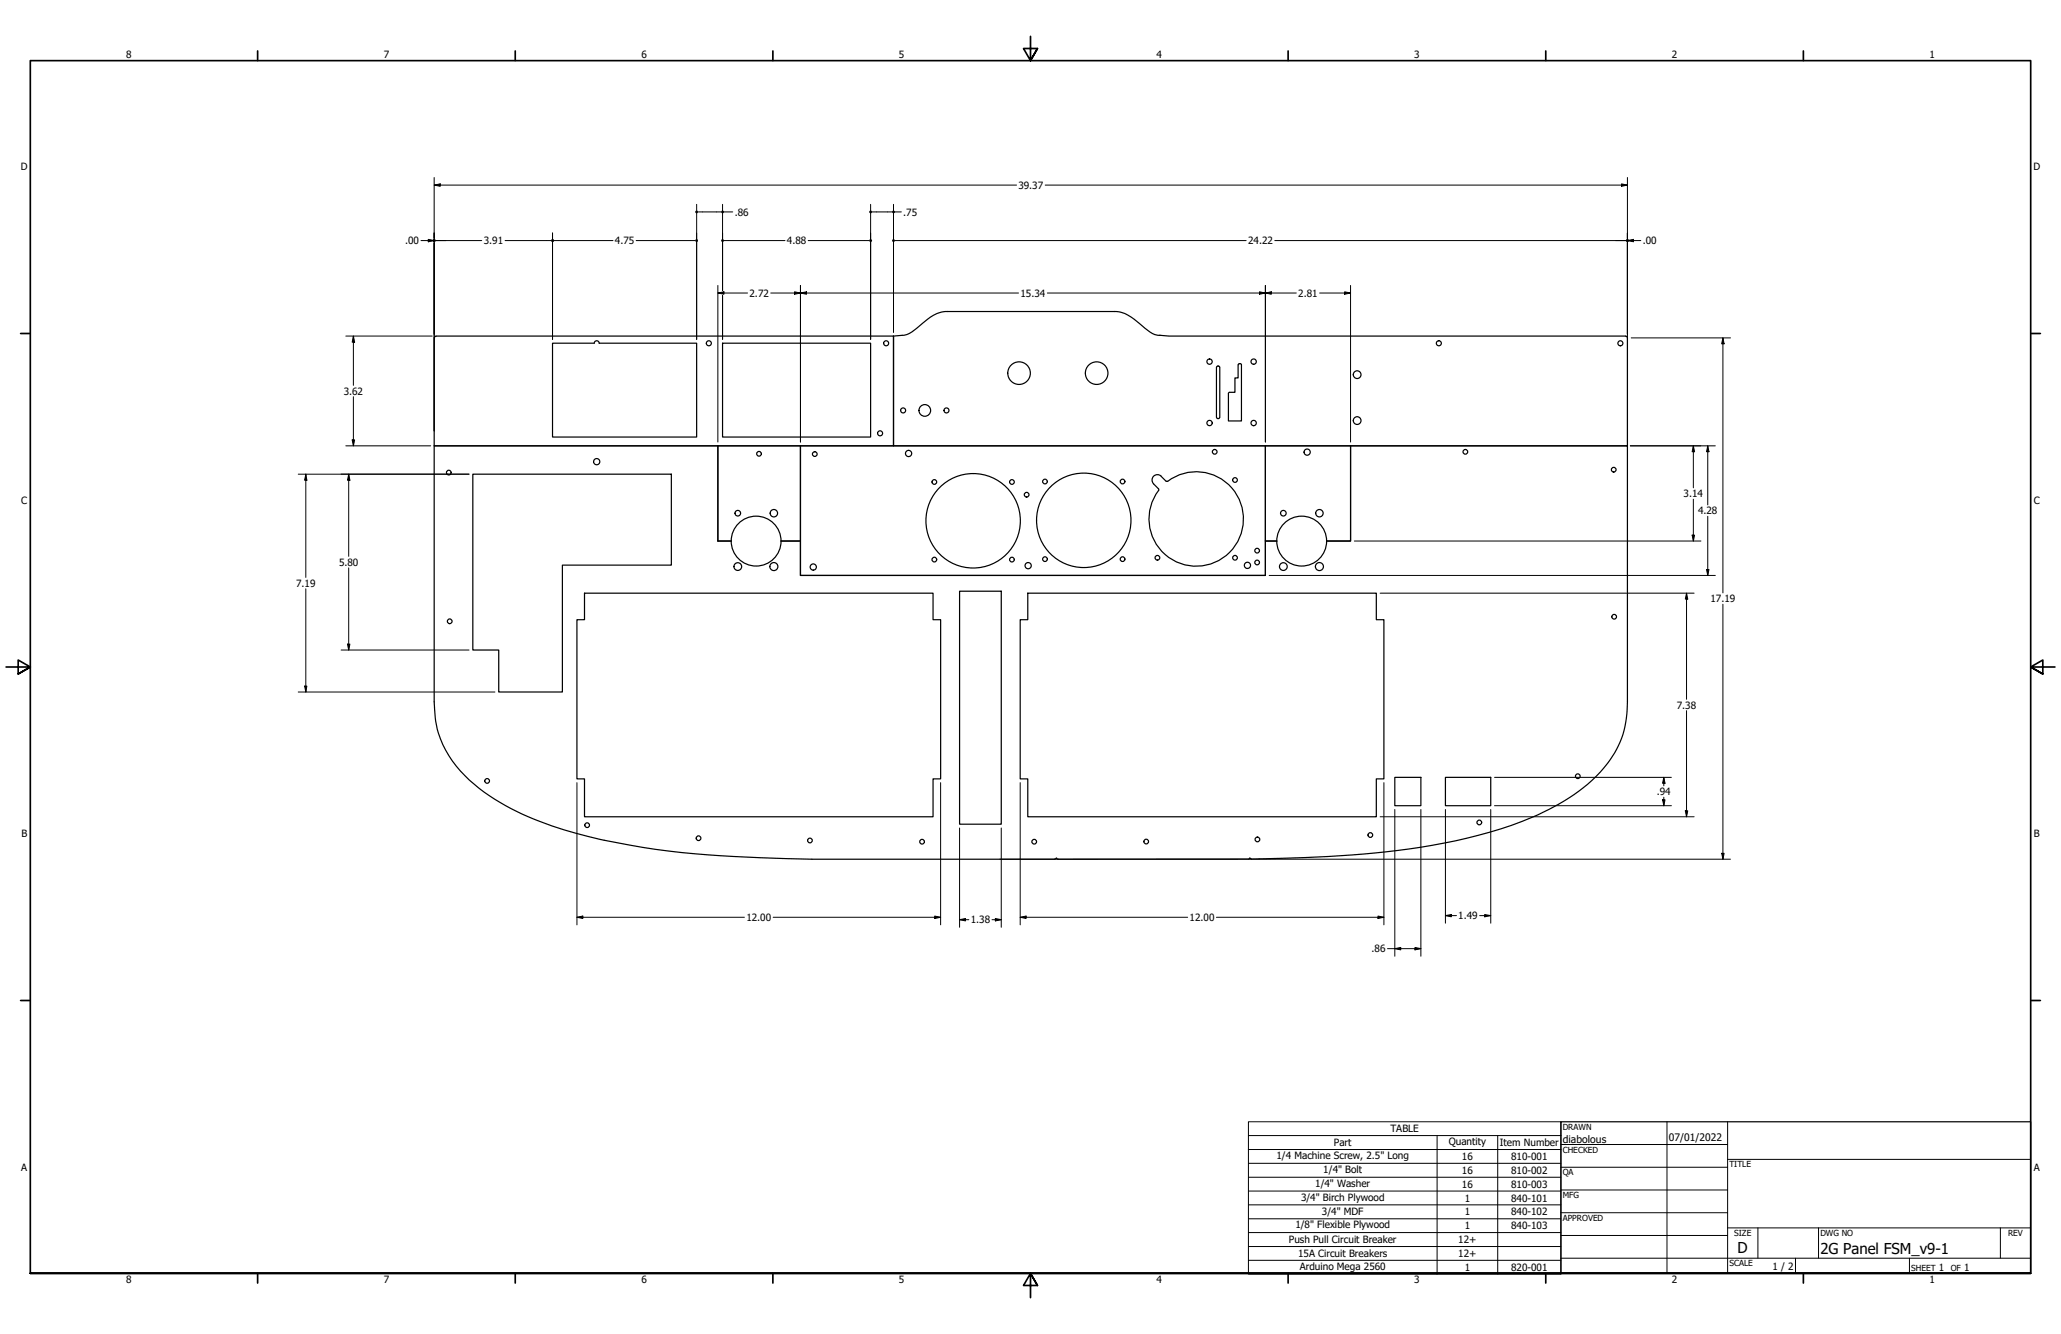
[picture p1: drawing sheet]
<svg xmlns="http://www.w3.org/2000/svg" width="864mm" height="559mm" viewBox="0 0 864 559" stroke-linecap="round" stroke-linejoin="round" font-family="sans-serif">
<!-- layer: Visible (ANSI) -->
<g fill="none" stroke="#000" stroke-width=".51">
<path d="M182.2 141.1l.5-.3h191.7v46h-192.5v-45.3zM249 143.8h-17.5v39.3h60.4v-39.3h-40.8M249 143.8a1.05 1.05 0 0 1 1-1.1 1.05 1.05 0 0 1 1.1 1.1M302.8 143.8h62v39.3h-62zM374.4 140.8l4.6-.4 2-.7 7.7-6a12.5 12.5 0 0 1 8.3-3.2h69.9a12.5 12.5 0 0 1 8.3 3.2l4.5 3.8a8.4 8.4 0 0 0 6.5 3l3.6 .3 191.7 .1 .4 .6v45.3h-307.5zM509.7 153.9l.1 20.9 .2 .5h.6l.4-.5 .1-20.9M509.8 153.8l.4-.4h.6l.2 .4M518.8 152.8v5.5h-1.3v6h-2.3M519.3 152.3l.7 .1 .2 .4v23.5h-5.5v-11.5M519.3 152.3l-.4 .5M515.2 164.3l-.5 .5M198.1 198.6h83.2v38.1h-45.7v53.2h-26.6v-17.6h-10.9z"/>
<path d="M300.8 186.8h-118.9v107.2a42.2 42.2 0 0 0 16.8 34.5 104.3 104.3 0 0 0 37.6 19.1 301.2 301.2 0 0 0 71.1 11.2 1135.8 1135.8 0 0 0 82.9 1.1h51.7M300.8 186.8h34.6v39.8M300.8 186.8v39.8h5.6M335.4 186.8h194.8v54.2h-194.8zM486.5 199.5l2.1 2.1M486.6 199.5a2.25 2.25 0 0 0-3.2 0 2.25 2.25 0 0 0 0 3.2l2.1 2.1v.6M565.9 186.8h116v107.2a41.3 41.3 0 0 1-14.8 32.8 100.3 100.3 0 0 1-38.5 20.5 291.5 291.5 0 0 1-71.9 11.5l-32.3 1.1M565.9 186.8v39.8h-10M565.9 186.8h-35.7v39.8M488.6 201.5l.7 .1M489.3 201.6a19.8 19.8 0 0 1 31.3 11.6 19.8 19.8 0 0 1-23.6 23.5 19.8 19.8 0 0 1-11.5-31.3M327.3 226.6h8.1"/>
<path d="M335.4 226.6v14.4M530.2 226.6v14.4h-194.8M530.2 226.6h4.8M244.9 248.5h146.1v11.1h3.1v66.7h-3.1v15.8h-146.1v-15.8h-3.2v-66.7h3.2zM402.1 247.6h17.4v97.6h-17.4zM430.7 248.5h146v11.1h3.2v66.7h-3.2v15.8h-146v-15.8h-3.2v-66.7h3.2zM584.5 325.6h10.9v11.9h-10.9zM605.7 325.6h18.9v11.9h-18.9zM442.7 359.5l.7 .4h79.9M442.8 359.5l-.9 .4M523.8 359.5l-.5 .3M523.9 359.5l.6 .4"/>
<circle cx="297" cy="143.8" r="1.05"/>
<circle cx="371.3" cy="143.8" r="1.05"/>
<circle cx="427" cy="156.3" r="4.7"/>
<circle cx="459.5" cy="156.3" r="4.7"/>
<circle cx="506.8" cy="151.5" r="1.11"/>
<circle cx="525.3" cy="151.5" r="1.11"/>
<circle cx="568.7" cy="156.9" r="1.62"/>
<circle cx="602.9" cy="143.8" r="1.05"/>
<circle cx="679" cy="143.8" r="1.05"/>
<circle cx="378.4" cy="171.9" r="1.05"/>
<circle cx="387.5" cy="171.9" r="2.44"/>
<circle cx="396.6" cy="171.9" r="1.05"/>
<circle cx="506.8" cy="177.2" r="1.11"/>
<circle cx="525.3" cy="177.2" r="1.11"/>
<circle cx="568.7" cy="176.2" r="1.62"/>
<circle cx="188.1" cy="198" r=".98"/>
<circle cx="250" cy="193.4" r="1.3"/>
<circle cx="318" cy="190.1" r=".98"/>
<circle cx="341.4" cy="190.2" r=".98"/>
<circle cx="368.8" cy="181.5" r="1.05"/>
<circle cx="380.7" cy="190" r="1.3"/>
<circle cx="509" cy="189.3" r=".98"/>
<circle cx="547.7" cy="189.4" r="1.3"/>
<circle cx="614" cy="189.3" r=".98"/>
<circle cx="676.2" cy="196.8" r=".98"/>
<circle cx="309.1" cy="215" r="1.17"/>
<circle cx="324.3" cy="215" r="1.56"/>
<circle cx="391.5" cy="201.9" r=".98"/>
<circle cx="407.8" cy="218.2" r="19.8"/>
<circle cx="424" cy="201.9" r=".98"/>
<circle cx="430.2" cy="207.2" r=".98"/>
<circle cx="437.9" cy="201.7" r=".98"/>
<circle cx="454.1" cy="218" r="19.8"/>
<circle cx="470.4" cy="201.7" r=".98"/>
<circle cx="517.5" cy="201.1" r=".98"/>
<circle cx="537.7" cy="215" r="1.17"/>
<circle cx="552.9" cy="215" r="1.56"/>
<circle cx="309.1" cy="237.3" r="1.62"/>
<circle cx="316.8" cy="226.7" r="10.4"/>
<circle cx="324.3" cy="237.3" r="1.68"/>
<circle cx="340.8" cy="237.5" r="1.3"/>
<circle cx="391.5" cy="234.4" r=".98"/>
<circle cx="424" cy="234.4" r=".98"/>
<circle cx="430.8" cy="237" r="1.3"/>
<circle cx="437.9" cy="234.2" r=".98"/>
<circle cx="470.4" cy="234.2" r=".98"/>
<circle cx="485" cy="233.6" r=".98"/>
<circle cx="517.5" cy="233.6" r=".98"/>
<circle cx="522.7" cy="236.8" r="1.3"/>
<circle cx="526.8" cy="230.7" r=".98"/>
<circle cx="526.8" cy="235.6" r=".98"/>
<circle cx="537.7" cy="237.3" r="1.62"/>
<circle cx="545.4" cy="226.7" r="10.4"/>
<circle cx="552.9" cy="237.3" r="1.68"/>
<circle cx="676.4" cy="258.3" r=".98"/>
<circle cx="188.4" cy="260.3" r=".98"/>
<circle cx="204.1" cy="327.1" r=".98"/>
<circle cx="661.1" cy="325.2" r=".98"/>
<circle cx="246" cy="345.7" r=".98"/>
<circle cx="292.7" cy="351.1" r=".98"/>
<circle cx="339.4" cy="352.1" r=".98"/>
<circle cx="386.4" cy="352.6" r=".98"/>
<circle cx="433.4" cy="352.6" r=".98"/>
<circle cx="480.3" cy="352.5" r=".98"/>
<circle cx="526.9" cy="351.6" r=".98"/>
<circle cx="574.2" cy="349.8" r=".98"/>
<circle cx="619.9" cy="344.5" r=".98"/>
</g>
<!-- layer: Border (ANSI) -->
<g fill="none" stroke="#000" stroke-width=".7">
<path d="M431.8 15.2v10.2l-2.9-5.1h5.8l-2.9 5.1 2.9-5.1M107.9 21.3v4.1M215.9 21.3v4.1M323.8 21.3v4.1M539.8 21.3v4.1M647.7 21.3v4.1M755.6 21.3v4.1M8.6 139.7h4.1M850.9 139.7h4.1M2.5 279.4h10.2l-5.1-2.9v5.8l5.1-2.9-5.1 2.9M861.1 279.4h-10.2l5.1-2.9v5.8l-5.1-2.9 5.1 2.9M8.6 419.1h4.1"/>
<path d="M850.9 419.1h4.1M12.7 533.4v-508h838.2v508h-838.2h838.2M107.9 533.4v4.1M215.9 533.4v4.1M323.8 533.4v4.1M434.7 538.5l-2.9-5.1 2.9 5.1h-5.8l2.9-5.1v10.2M539.8 533.4v4.1M647.7 533.4v4.1M755.6 533.4v4.1"/>
</g>
<!-- layer: Title (ANSI) -->
<g fill="none" stroke="#000" stroke-width=".42">
<path d="M654 479.4h69.9M698.5 469.9v63.5M723.9 469.9v63.5M654 488.9h69.9M654 498.5h69.9M723.9 485.6h127M654 508h69.9M654 517.5h69.9M723.9 514.3h127M736.6 514.3v12.7M762 514.3v12.7M838.2 514.3v12.7"/>
<path d="M654 527h196.9M752.3 527v6.4M800.1 527v6.4"/>
</g>
<path d="M654 469.9h196.9v63.5h-196.9z" fill="none" stroke="#000" stroke-width=".51"/>
<!-- layer: Dimension (ANSI) -->
<g fill="none" stroke="#000" stroke-width=".42">
<path d="M181.9 77.5l2.6-.5v1zM181.9 74.4v106.1M181.9 77.5h244.1M438 77.5h243.9M679.4 77l2.5 .5-2.5 .5zM681.9 74.4v110.8M231.5 97.6v44.6M291.9 85.6v56.6M292.5 88.8h9.6M302.8 88.8h4.2M302.8 85.6v36.1M364.8 85.6v56.6"/>
<path d="M365.4 88.8h8.4M374.4 88.8h3.3M374.4 85.6v53.6M176.4 100.8h5.5M179.5 100.3l2.4 .5-2.4 .5zM182.6 100.8h19.3M211.6 100.8h19.3M232.2 100.8h24.7M266.6 100.8h24.7M300.8 119.6v65.6M303.4 100.8h25.5M335.4 119.6v65.6"/>
<path d="M338.6 100.8h25.6M375 100.8h147.2M530.2 119.6v65.6M534.2 100.8h147.2M565.9 119.6v65.6M681.9 100.8l2.6-.5v1zM681.9 100.8h5.6M300.8 122.7l2.5-.5v1.1zM300.8 122.7h12.4M302.8 123.8v18.4M323 122.7h103.8M332.9 122.2l2.5 .5-2.5 .6z"/>
<path d="M335.4 122.7l2.5-.5v1.1zM438.8 122.7h104.4M527.7 122.2l2.5 .5-2.5 .6zM530.2 122.7l2.5-.5v1.1zM553 122.7h12.9M563.4 122.2l2.5 .5-2.5 .6zM144.9 140.8h36.2M148.1 140.8l.5 2.5h-1zM148.1 140.8v20.6M683.5 141.5h41.6M721.9 141.5l.5 2.5h-1zM721.9 141.5v106.8"/>
<path d="M148.1 166.2v20.6M125 198.6h71.5M128.1 198.6l.5 2.6h-1zM128.1 198.6v43.3M144.9 186.8h35.6M146.1 198.6l.5 2.6h-1zM146.1 198.6v34.4M147.6 184.3h1l-.5 2.5zM683.1 186.8h35.7M709.5 186.8l.6 2.4h-1.1zM709.5 186.8v17.5M715.6 186.8l.5 2.4h-1z"/>
<path d="M715.6 186.8v24.7M709.5 209.1v17.5M715.6 216.3v24.7M146.1 237.9v34.4M567.5 226.6h145.2M709 224.2h1.1l-.6 2.4zM715.1 238.6h1l-.5 2.4zM128.1 246.6v43.3M531.8 241h187M578.3 248.5h131.6M706.7 248.5l.5 2.5h-1zM706.7 248.5v44.4"/>
<path d="M721.9 253.1v106.8M142.9 272.3h53.6M145.6 269.8h1l-.5 2.5zM125 289.9h82.4M127.6 287.4h1l-.5 2.5zM706.7 297.7v44.4M241.7 327.9v59.5M394.1 327.9v59.5M427.5 327.9v59.5M579.9 327.9v59.5M584.5 339.1v61.5M595.4 339.1v61.5"/>
<path d="M605.7 339.1v47.6M624.6 339.1v47.6M626.2 337.5h74.1M626.2 325.6h74.1M696.7 335h1l-.5 2.5zM697.2 325.6l.5 2.5h-1zM697.2 325.6v3.6M697.2 333.9v3.6M706.2 339.7h1l-.5 2.4zM402.1 346.8v41.6M418.9 359.9h306.2M419.5 346.8v41.6"/>
<path d="M578.3 342.1h131.6M721.4 357.4h1l-.5 2.5zM241.7 384.2l2.5-.5v1zM241.7 384.2h70.2M324 384.2h70.1M391.7 383.7l2.4 .5-2.4 .5zM402.1 385.3l2.5-.6v1.1zM402.1 385.3h3.9M415.7 385.3h3.8M417.1 384.7l2.4 .6-2.4 .5zM427.5 384.2l2.5-.5v1zM427.5 384.2h70.1"/>
<path d="M509.7 384.2h70.2M577.4 383.7l2.5 .5-2.5 .5zM581.4 397.4h14M584.5 397.4l2.4-.5v1zM592.9 396.9l2.5 .5-2.5 .5zM605.7 383.5l2.4-.4v.9zM605.7 383.5h4.6M620 383.5h4.6M622.1 383.1l2.5 .4-2.5 .5z"/>
</g>
<g fill="#000">
<path d="M181.9 77.5l2.6-.5v1z" fill-rule="evenodd"/>
<path d="M679.4 77l2.5 .5-2.5 .5z" fill-rule="evenodd"/>
<path d="M291.5 88.3h.9v.9h-.9z" fill-rule="evenodd"/>
<path d="M179.5 100.3l2.4 .5-2.4 .5z" fill-rule="evenodd"/>
<path d="M231.1 100.3h.9v.9h-.9z" fill-rule="evenodd"/>
<path d="M231.1 100.3h.9v.9h-.9z" fill-rule="evenodd"/>
<path d="M291.5 100.3h.9v.9h-.9z" fill-rule="evenodd"/>
<path d="M681.9 100.8l2.6-.5v1z" fill-rule="evenodd"/>
<path d="M300.8 122.7l2.5-.5v1.1z" fill-rule="evenodd"/>
<path d="M332.9 122.2l2.5 .5-2.5 .6z" fill-rule="evenodd"/>
<path d="M335.4 122.7l2.5-.5v1.1z" fill-rule="evenodd"/>
<path d="M527.7 122.2l2.5 .5-2.5 .6z" fill-rule="evenodd"/>
<path d="M530.2 122.7l2.5-.5v1.1z" fill-rule="evenodd"/>
<path d="M563.4 122.2l2.5 .5-2.5 .6z" fill-rule="evenodd"/>
<path d="M148.1 140.8l.5 2.5h-1z" fill-rule="evenodd"/>
<path d="M721.9 141.5l.5 2.5h-1z" fill-rule="evenodd"/>
<path d="M147.6 184.3h1l-.5 2.5z" fill-rule="evenodd"/>
<path d="M709.5 186.8l.6 2.4h-1.1z" fill-rule="evenodd"/>
<path d="M715.6 186.8l.5 2.4h-1z" fill-rule="evenodd"/>
<path d="M128.1 198.6l.5 2.6h-1z" fill-rule="evenodd"/>
<path d="M146.1 198.6l.5 2.6h-1z" fill-rule="evenodd"/>
<path d="M709 224.2h1.1l-.6 2.4z" fill-rule="evenodd"/>
<path d="M715.1 238.6h1l-.5 2.4z" fill-rule="evenodd"/>
<path d="M706.7 248.5l.5 2.5h-1z" fill-rule="evenodd"/>
<path d="M145.6 269.8h1l-.5 2.5z" fill-rule="evenodd"/>
<path d="M127.6 287.4h1l-.5 2.5z" fill-rule="evenodd"/>
<path d="M696.7 335h1l-.5 2.5z" fill-rule="evenodd"/>
<path d="M697.2 325.6l.5 2.5h-1z" fill-rule="evenodd"/>
<path d="M706.2 339.7h1l-.5 2.4z" fill-rule="evenodd"/>
<path d="M721.4 357.4h1l-.5 2.5z" fill-rule="evenodd"/>
<path d="M241.7 384.2l2.5-.5v1z" fill-rule="evenodd"/>
<path d="M391.7 383.7l2.4 .5-2.4 .5z" fill-rule="evenodd"/>
<path d="M402.1 385.3l2.5-.6v1.1z" fill-rule="evenodd"/>
<path d="M417.1 384.7l2.4 .6-2.4 .5z" fill-rule="evenodd"/>
<path d="M427.5 384.2l2.5-.5v1z" fill-rule="evenodd"/>
<path d="M577.4 383.7l2.5 .5-2.5 .5z" fill-rule="evenodd"/>
<path d="M584.5 397.4l2.4-.5v1z" fill-rule="evenodd"/>
<path d="M592.9 396.9l2.5 .5-2.5 .5z" fill-rule="evenodd"/>
<path d="M605.7 383.5l2.4-.4v.9z" fill-rule="evenodd"/>
<path d="M622.1 383.1l2.5 .4-2.5 .5z" fill-rule="evenodd"/>
<circle cx="302.8" cy="88.8" r=".62"/>
<circle cx="364.8" cy="88.8" r=".62"/>
<circle cx="374.4" cy="88.8" r=".62"/>
<circle cx="181.9" cy="100.8" r=".62"/>
<circle cx="302.8" cy="100.8" r=".62"/>
<circle cx="364.8" cy="100.8" r=".62"/>
<circle cx="374.4" cy="100.8" r=".62"/>
<circle cx="681.9" cy="100.8" r=".62"/>
</g>
<!-- layer: Symbol (ANSI) -->
<g fill="none" stroke="#000" stroke-width=".42">
<path d="M523.1 475.7v-5.8h130.9v5.8M602.2 475.7v58M627.6 475.7v58M654 475.7h-130.9v5.8M654 475.7v58h-130.9v-52.2M523.1 481.5h130.9M523.1 487.3h130.9M523.1 493.1h130.9M523.1 498.9h130.9M523.1 504.7h130.9M523.1 510.5h130.9M523.1 516.3h130.9"/>
<path d="M523.1 522.2h130.9M523.1 527.9h130.9"/>
</g>
<g font-size="6.3">
<text x="728.1" y="524.9">D</text>
<text x="762.8" y="525.4">2G Panel FSM_v9-1</text>
</g>
<g font-size="4.3">
<text x="654.8" y="478.6">diabolous</text>
<text x="699.3" y="478">07/01/2022</text>
</g>
<g font-size="4.2">
<text x="52.8" y="24.4">8</text>
<text x="160.8" y="24.4">7</text>
<text x="268.7" y="24.4">6</text>
<text x="376.7" y="24.4">5</text>
<text x="484.6" y="24.4">4</text>
<text x="592.6" y="24.4">3</text>
<text x="700.5" y="24.4">2</text>
<text x="808.5" y="24.4">1</text>
<text x="8.8" y="71.4">D</text>
<text x="852" y="71.4">D</text>
<text x="426.7" y="79.1">39.37</text>
<text x="307.8" y="90.3">.86</text>
<text x="378.5" y="90.3">.75</text>
<text x="169.7" y="102.3">.00</text>
<text x="202.7" y="102.3">3.91</text>
<text x="257.7" y="102.3">4.75</text>
<text x="329.8" y="102.3">4.88</text>
<text x="523" y="102.4">24.22</text>
<text x="688.3" y="102.3">.00</text>
<text x="314.1" y="124.3">2.72</text>
<text x="427.6" y="124.3">15.34</text>
<text x="544" y="124.3">2.81</text>
<text x="144" y="165.3">3.62</text>
<text x="705.5" y="208.2">3.14</text>
<text x="8.9" y="211.1">C</text>
<text x="711.5" y="215.5">4.28</text>
<text x="852.2" y="211.1">C</text>
<text x="142" y="237">5.80</text>
<text x="124.1" y="245.8">7.19</text>
<text x="716.7" y="252.3">17.19</text>
<text x="702.6" y="296.8">7.38</text>
<text x="694.2" y="333.1">.94</text>
<text x="9" y="350.8">B</text>
<text x="852.2" y="350.8">B</text>
<text x="312.7" y="385.8">12.00</text>
<text x="406.8" y="386.8">1.38</text>
<text x="498.5" y="385.8">12.00</text>
<text x="611.1" y="385.1">1.49</text>
<text x="574.7" y="398.9">.86</text>
<text x="582.6" y="474.3">TABLE</text>
<text x="607.1" y="479.7">Quantity</text>
<text x="534.9" y="485.6">1/4 Machine Screw, 2.5&quot; Long</text>
<text x="558.9" y="480.1">Part</text>
<text x="612.6" y="485.9">16</text>
<text x="628.5" y="480.2">Item Number</text>
<text x="633.2" y="486">810-001</text>
<text x="8.9" y="490.5">A</text>
<text x="554.5" y="491.5">1/4&quot; Bolt</text>
<text x="612.6" y="491.7">16</text>
<text x="633.2" y="491.7">810-002</text>
<text x="852.2" y="490.5">A</text>
<text x="551.1" y="497.3">1/4&quot; Washer</text>
<text x="612.6" y="497.5">16</text>
<text x="633.2" y="497.5">810-003</text>
<text x="545.1" y="503">3/4&quot; Birch Plywood</text>
<text x="613.7" y="503.4">1</text>
<text x="633.2" y="503.4">840-101</text>
<text x="553.9" y="508.9">3/4&quot; MDF</text>
<text x="613.7" y="509.1">1</text>
<text x="633.2" y="509.1">840-102</text>
<text x="542.8" y="514.6">1/8&quot; Flexible Plywood</text>
<text x="613.7" y="515">1</text>
<text x="633.2" y="515">840-103</text>
<text x="540.1" y="520.8">Push Pull Circuit Breaker</text>
<text x="611.1" y="520.8">12+</text>
<text x="543.9" y="526.6">15A Circuit Breakers</text>
<text x="611.1" y="526.6">12+</text>
<text x="544.6" y="532">Arduino Mega 2560</text>
<text x="613.7" y="532.4">1</text>
<text x="633.2" y="532.4">820-001</text>
<text x="742.8" y="532">1 / 2</text>
<text x="812.4" y="532.6">1</text>
<text x="823" y="532.6">1</text>
<text x="52.8" y="537.5">8</text>
<text x="160.8" y="537.5">7</text>
<text x="268.7" y="537.5">6</text>
<text x="376.7" y="537.5">5</text>
<text x="484.6" y="537.5">4</text>
<text x="592.6" y="537.5">3</text>
<text x="700.5" y="537.5">2</text>
<text x="808.5" y="537.5">1</text>
</g>
<g font-size="3.5">
<text x="654.8" y="473.2">DRAWN</text>
<text x="654.8" y="482.8">CHECKED</text>
<text x="724.7" y="488.9">TITLE</text>
<text x="654.8" y="492.3">QA</text>
<text x="654.8" y="501.8">MFG</text>
<text x="654.8" y="511.4">APPROVED</text>
<text x="726.7" y="517.7">SIZE</text>
<text x="762.8" y="517.7">DWG NO</text>
<text x="841.4" y="517.7">REV</text>
<text x="724.7" y="530.4">SCALE</text>
<text x="800.9" y="532.6">SHEET</text>
<text x="817.4" y="532.6">OF</text>
</g>
</svg>
